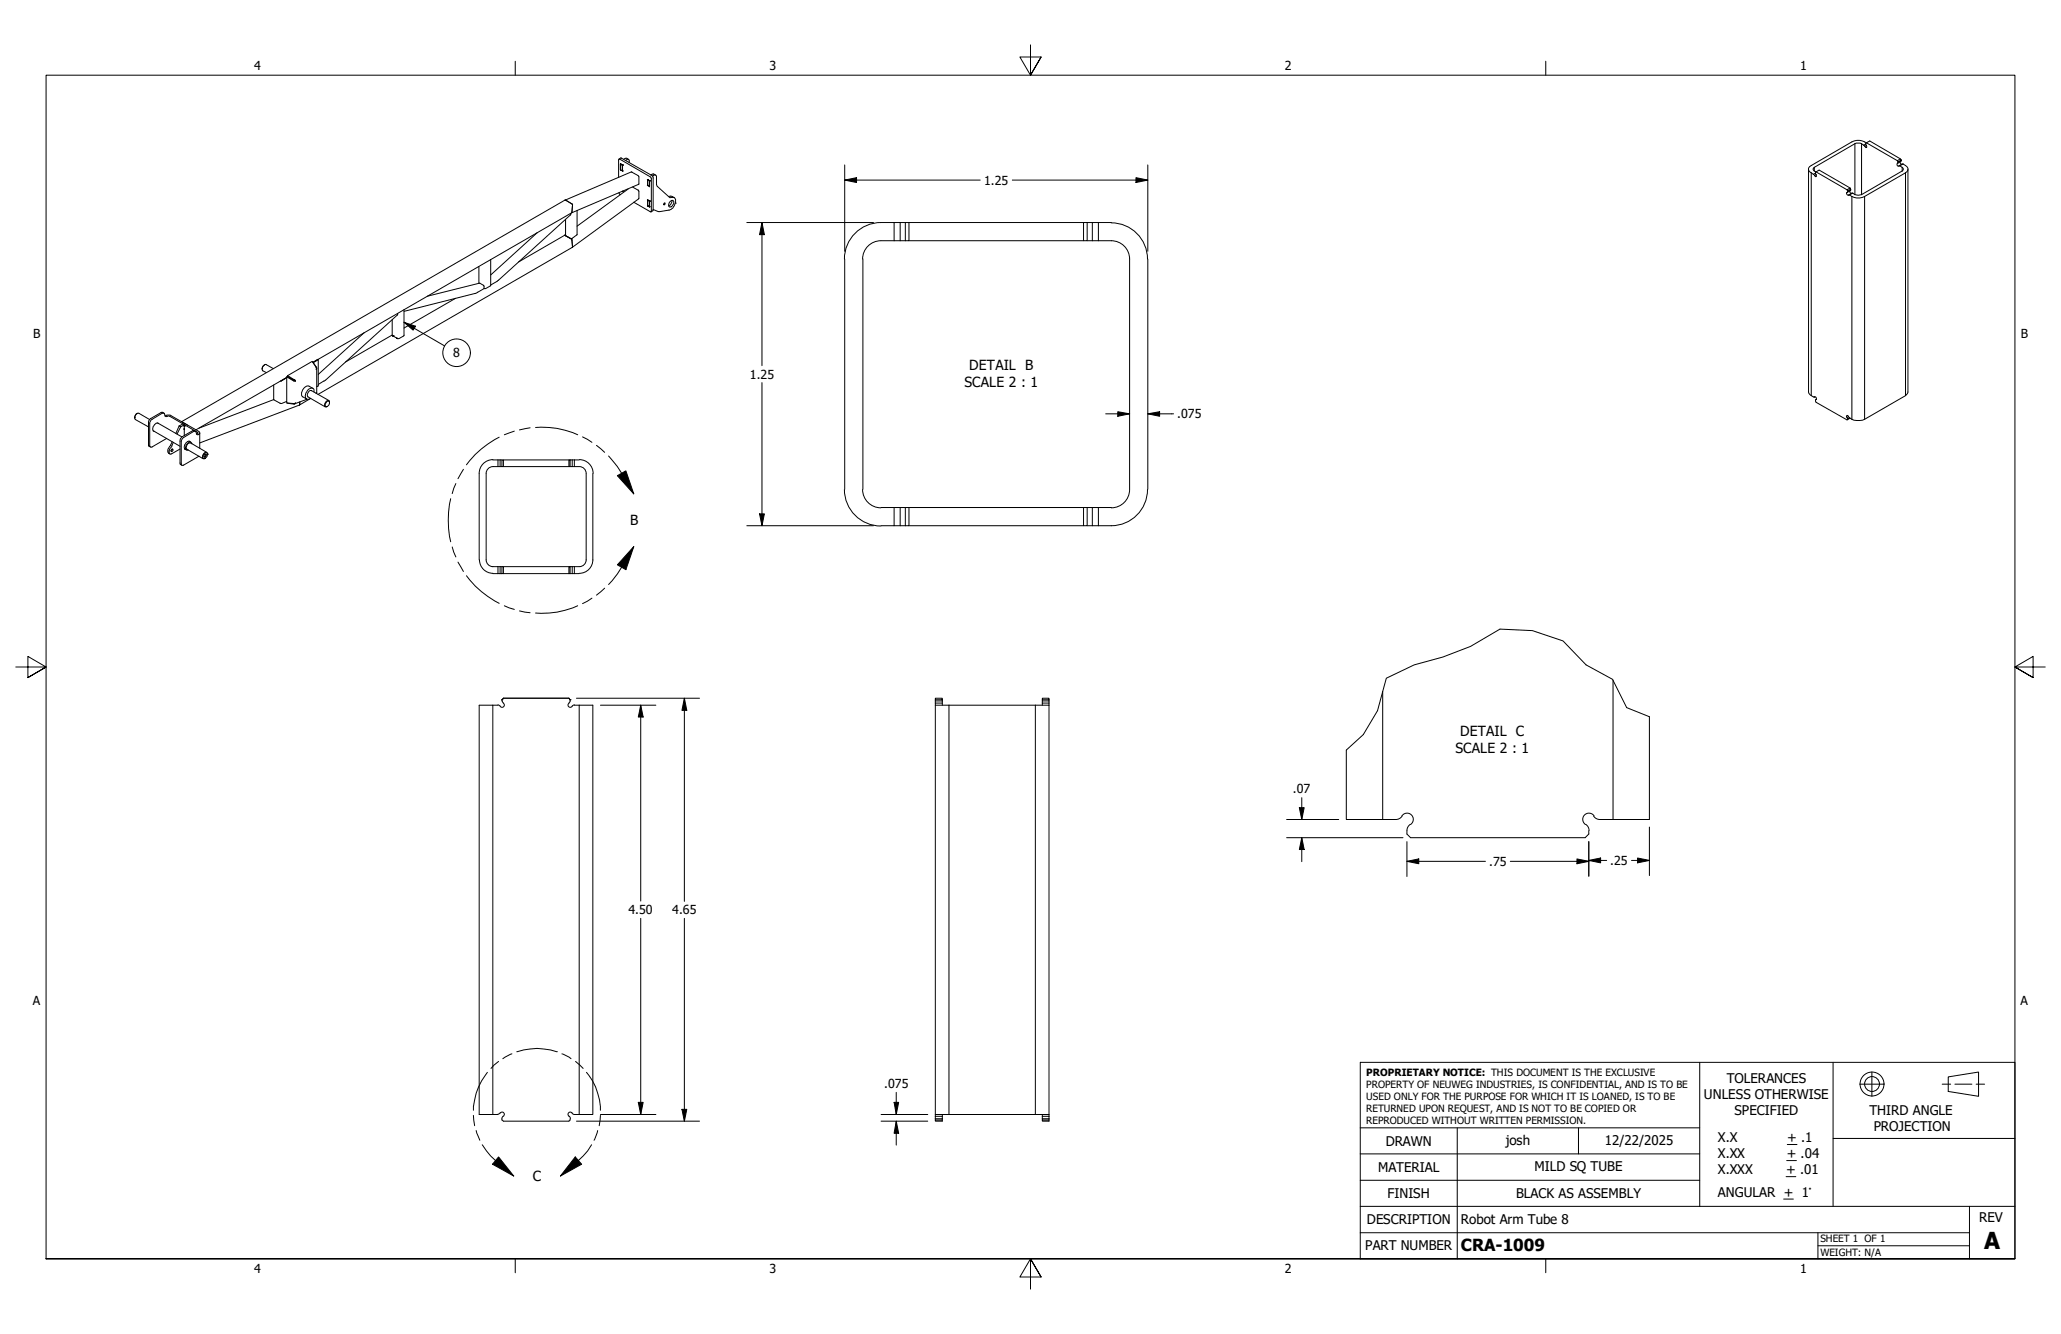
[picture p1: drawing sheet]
<svg xmlns="http://www.w3.org/2000/svg" width="432mm" height="279mm" viewBox="0 0 432 279" stroke-linecap="round" stroke-linejoin="round" font-family="sans-serif">
<!-- layer: Visible (ANSI) -->
<g fill="none" stroke="#000" stroke-width=".21">
<path d="M129.6 37.1l.1-3.8 6.7 3.8 .1 7.2-.2 .1-3.5-2M129.7 33.3l.5-.2 6.6 3.9v7.1l-.4 .3M130 35.5v.1M130 34.4v1.2M130 35.6h.1M130 34.4h.1M130 35.6l.4 .2M130 34.4l.4 .2M130 34.4l.4 .1M130.4 34.5h.1M130.4 35.8h.1M130.4 34.5v.1"/>
<path d="M130.4 34.6v1.2M130.4 34.6h.1M130.7 33.3l.6-.2 .4 .3M131.1 33.6l.2-.1a.3 .3 0 0 1 .4-.1 .3 .3 0 0 1 .1 .3v.3M131.6 39.6l-10.7 7.8M132.5 39.2l1.3 .7v1.8l-13.9 10.1M135.7 37.6h.1M135.6 38.8h.1M135.6 38.8l.1 .1M135.7 37.7l.4 .1zM135.7 38.9l.4 .2M135.7 38.9h.1"/>
<path d="M135.7 38.8l.4 .3M135.7 37.6v1.2M136.1 37.9h.1M136.1 39.1h.1M136.1 37.8h.1M136.1 37.8v.1M136.1 37.8v1.3M136.1 37.9v1.2M136.3 36.6l.5-.2 .6 .3M136.7 36.9l.3-.2a.34 .34 0 0 1 .4 0 .34 .34 0 0 1 .1 .3v1.7l.2 .3 2.6 2.4 .5-.1a.77 .77 0 0 1 .7 1.2l-.5 1-.7 .5-2.4 .3-1.1-.4M378.9 35.4v46.7a1.52 1.52 0 0 0 1.5 1.1l.2 .2-.2 .4 .1 .5 6.5 3.6 .6-.3M387 39.8l.6-.4 .1 .2-.6 .4z"/>
<path d="M387.7 39.6v.3l-.7 .4M397.5 33.7l.6-.4 .2 .2-.7 .4zM397.5 33.7l-6.5-3.8a2.98 2.98 0 0 0-3-.2l-8.5 5-.6 .5 .2 .7 .9 .7 .4 .4 .2-.2-.2-.7 .7-.5 6.5 3.8M397.6 33.9v.1a.4 .4 0 0 0-.1 .6 .4 .4 0 0 0 .5 .1l.7 .5 .1 .2-.3 .4-8.8 5a2.15 2.15 0 0 1-1.7-.4l-.7 .4M397.8 34.7l.9-.3a1.09 1.09 0 0 1 .8 1.5l-8.8 5.2a3.1 3.1 0 0 1-3.4-.3h-.3l-.2-.4 .2-.1M398.1 33.9v.3l.3 .2M398.1 33.3l-6.4-3.8-.8 .5 .2 .7-.1 .2a2.16 2.16 0 0 0-2.4-.8l-8.5 5-.2 .3 .2 .4 6.9 4M398.3 33.5l-.1 .3-.6 .4M399.7 35.4v46.7l-.5 .8-8.5 4.9a2.68 2.68 0 0 1-3.5-.7l-.2-.1-.2 .2 .3 .7M100.3 55.8v3.5M102.8 54.4v5.4l-1.1 .7h-.3M112.6 48.7l-9.8 8.9"/>
<path d="M118.3 49.3l1.5 .9 .1 1.6M118.3 49.3l-9.7 5.6M118.4 41.9l13.9-5.9 1.4 .8 .2 .2-.1 1.6-14 6M118.5 49.1l-.2 .2M119.6 44.7v.3l-15.2 13.7-1.6 1M119.8 44.6l.1-1.9-1.5-.8-80.4 46.4M119.8 44.6l-54.2 31.3 .9-.6M119.9 51.8l-53.3 30.8M120.9 44.1v5l-1.1 .9h-.2l-1.1-.7v-3.3M129.7 40.4l.3 .4M130.4 40.1h.1M135.6 43.1h.1"/>
<path d="M135.7 43.1h.1M135.7 41.9v1.2M135.7 41.9h.1M135.7 41.9l.4 .2M135.7 43.1l.4 .2M136.1 42.2h.1M136.1 43.3h.1M136.1 42.1h.1M136.1 42.1v.1M136.1 42.2v1.1M140.1 41.1h.6l.5 .3M140.3 42.3a.46 .46 0 0 1 .7-.3 .46 .46 0 0 1 0 .8l-.2 .3a.44 .44 0 0 1-.6 .2 .44 .44 0 0 1-.1-.7z"/>
<path d="M140.8 42l-.3 .8-.4 .3M141.5 42.5h.1M177 54.2v48.3M180.8 54.2v48.3M189.7 46.6h.7v3.8h-.7zM189.7 50.4h-5.1a3.8 3.8 0 0 0-3.9 3.9M189.7 46.6h-5.1a7.7 7.7 0 0 0-7.7 7.7M190.4 46.6h36.6M190.4 50.4h36.6M227 46.6h.8v3.8h-.8zM227.8 46.6h5.1M227.8 50.4h5.1"/>
<path d="M232.8 50.4a3.8 3.8 0 0 1 3.9 3.9M232.8 46.7a7.6 7.6 0 0 1 7.6 7.6M236.7 54.2v48.3a3.8 3.8 0 0 1-3.9 3.9M240.5 54.2v48.3M387.1 40l-.1 .3M387.5 40l.1 .3 .3 .2M55.4 76.4l-.3 .3-.2 .6M57.3 77.2l-1.5-.8a.83 .83 0 0 0-.8 .4 .83 .83 0 0 0 .1 .9l.7 .3M58.9 79.8l1.2-.7-19.1 10.9M60.1 78.9h.1l1.3 .7v.2M60.1 78.9v5.5l1.4 .1 .4-.1-.3 .2M60.1 79.1l-1.4 .7"/>
<path d="M60.1 78.9l1.4 .9M60.3 78.7l-.1 .1 1.4 .8v-.1M60.3 78.7l1.3 .8M60.3 78.9h.1M60.7 79.1h.1M61.4 79.5h.1M61.5 79.8h.4M61.5 79.6l.3 .2M61.6 79.6l.2 .2M61.6 79.5l.3 .3M61.8 79.8h.1M65.5 75.8l.7 1.2"/>
<path d="M66.3 76.9l.1 .4h-.2v-.4l-.8-1.2-5.1 3M66.4 77.1l-.1 5.3M66.6 75.2l-.9 .7M66.7 75.3v5.5l-.3 .2M76.3 69.7l-9.6 8.7M82.2 66.9v3.3l.2 .2M82.2 70.2l-9.8 5.6M82.4 70.4h.1M82.4 70.4l.7 .5M83.1 70.9h.1M83.2 70.9h.1M83.3 65.7l-.1 .3-15 13.6-1.5 .9"/>
<path d="M84.6 64.8v5.5l-1 .6h-.4M89.5 62l11-2.7 .9 .6v.6l-1.8 1-15 3.7M95.4 62.5l-10.8 6.2M28.2 87.5h.1M28.8 86.6l-.4 .2-.2 .7M31.4 87.9l-2.3-1.3a.89 .89 0 0 0-.7 1.3l2.7 1.5M32.1 90.2l5.6 3.3M33 88.6l5.1 2.9M33.2 88.7a.74 .74 0 0 0-1.1 .6l-.1 .7 .3 .4M34.4 86.6l-.6-.2-2.3 1.3-.3 .4-.1 5.3 .4 .2M34.5 87.1l.5-.2h.6l6.1 3.5a.38 .38 0 0 1-.1 .6 .38 .38 0 0 1-.5-.4 .32 .32 0 0 0-.2-.3 .32 .32 0 0 0-.3 .1l-2.3 1.4-.3 .5v4.8a.32 .32 0 0 0 .1 .3 .32 .32 0 0 0 .4 0l3.2-1.8M35.9 94.2l.1-.1a.23 .23 0 0 1 .3 .2 .23 .23 0 0 1-.3 .3l-.2-.1z"/>
<path d="M36 94.1l-.2 .3M36.1 92.5l-.3 .7a1.45 1.45 0 0 0-.5 1.7l.3 .2M36.3 92.6l-.3 .9a1.31 1.31 0 0 0-.4 1.6l2.1-1.1M37.5 89.2l-.7 1.6M37.5 89.2l.3 .2M37.8 89.4l-.7 1.5M38.1 88.3l1.3 .8M38.5 89.9h.1M38.6 89.3h.1M38.6 89.8v.1M38.6 89.2v.1M38.6 89.9h.1"/>
<path d="M38.6 89.2v-.2l-.8 .4M38.6 89.2h.1M38.6 89.3v.5M38.6 89.9v1.3M38.6 89l-.2-.2-.9 .4M38.7 89.2h.1M38.7 94l.4 .2M39.6 92.4l.4 .2M39.8 92.5a.74 .74 0 0 0-1.1 .6l-.1 .8 .3 .3M40.2 93a.5 .5 0 0 0-.5-.4 .5 .5 0 0 0-.5 .3l-.3 .8a.42 .42 0 0 0 .1 .5 .42 .42 0 0 0 .4 0M41 90.4l-.6-.2-2.3 1.3-.3 .4-.1 5.3 .4 .3M41.1 90.9a.27 .27 0 0 0 .3-.1 .27 .27 0 0 0 .1-.2l-5.9-3.4h-.5a.41 .41 0 0 1-.5-.1 .41 .41 0 0 1-.1-.4l-.3-.2-.2 .1-2.3 1.3-.3 .6v4.8a.32 .32 0 0 0 .1 .3 .32 .32 0 0 0 .4 0l3-1.8"/>
<path d="M41.8 90.7v3.2M42.8 95.2l.1-.1a.27 .27 0 0 1 .4 .2 .27 .27 0 0 1-.2 .3 .22 .22 0 0 1-.3 .1 .22 .22 0 0 1 0-.3zM42.9 94.9l.1-.1a.4 .4 0 0 1 .5 .2 .4 .4 0 0 1-.1 .4l-.1 .3a.45 .45 0 0 1-.7 .3 .45 .45 0 0 1 0-.8zM42.9 95.1a.25 .25 0 0 1 .2 .4 .25 .25 0 0 1-.4 .1M43.3 94.7l-3.4-1.9a.89 .89 0 0 0-.7 1.3l3.3 2M43.5 95.1a.48 .48 0 0 0-.5-.4 .48 .48 0 0 0-.5 .5l-.1 .5a.34 .34 0 0 0 .2 .4 .34 .34 0 0 0 .4-.1M43.5 95.1h.1M57.3 80.6v3.1l1.5 .8 1.3-.4M57.3 83.7l-15.6 6M60.2 84.4l1.4 .2v-.1M62.7 84.8l-20.9 8M62.8 84.2l-.1 .6"/>
<path d="M64.3 83.6l-2.6 1M65.1 83.4l-2.4 1.4M65.2 81.8l3.7 2.1M65.3 81.9a.8 .8 0 0 0-.9 1l.1 .2 3.6 2.1M65.5 81.3l-.7-.4a1.53 1.53 0 0 0-1.6 1.8l.2 .4 .9 .5-.2 .1 .1-.1M65.8 82.1a.6 .6 0 0 0-.2-.8 .6 .6 0 0 0-.8 .2 1.43 1.43 0 0 0-.5 2.1l.7-.2M68.5 84.1a.36 .36 0 0 1 .5 0 .36 .36 0 0 1 0 .5l-.1 .2a.41 .41 0 0 1-.6 .4 .41 .41 0 0 1 0-.7zM69 84.3a.38 .38 0 0 0-.3-.4 .38 .38 0 0 0-.4 .3l-.3 .6a.36 .36 0 0 0 .2 .4 .36 .36 0 0 0 .4 0M100.4 99.2v18.1M101.9 99.2v18.1a1.43 1.43 0 0 0 1.4 1.4M103.3 96.3h1.9M103.3 97.7h1.9"/>
<path d="M103.3 96.3a2.89 2.89 0 0 0-2.9 2.9M103.3 97.7a1.43 1.43 0 0 0-1.4 1.5M105.2 96.3h.3v1.4h-.3zM105.5 96.3h13.7M105.5 97.7h13.7M119.2 96.3h.2v1.4h-.2zM119.4 97.7h2a1.43 1.43 0 0 1 1.4 1.5M119.4 96.3h1.9M121.4 96.3a2.89 2.89 0 0 1 2.9 2.9M122.8 99.2v18.1a1.43 1.43 0 0 1-1.4 1.4h-2M124.2 99.2v18.1a2.83 2.83 0 0 1-2.8 2.8M380.2 83.1l-.1 .1"/>
<path d="M380.6 83.6l-.2 .1M100.5 117.3a2.83 2.83 0 0 0 2.8 2.8M103.3 118.7h1.9M105.2 118.7h.3v1.4h-.3zM105.5 118.7h13.7M119.2 118.7h.2v1.4h-.2zM176.9 102.5a7.7 7.7 0 0 0 7.7 7.7M180.7 102.5a3.8 3.8 0 0 0 3.9 3.9M184.6 110.1h5.1M184.6 106.3h5.1M189.7 106.3h.7v3.8h-.7zM190.4 110.1h36.6"/>
<path d="M190.4 106.3h36.6M227 106.3h.8v3.8h-.8zM227.8 110.1h5.1M227.8 106.3h5.1M240.4 102.5a7.6 7.6 0 0 1-7.6 7.6M103.3 120.1h1.9M105.5 120.1h13.7M119.4 120.1h1.9M104.3 147.7h-3.9v85.7h3.9M105.2 146.6h.1M105.2 146.6l.3-.4h13.7l.2 .4M105.2 146.6v.2"/>
<path d="M105.2 146.8l.3 .4M105.4 147.3a.5 .5 0 0 1 0 .8 .5 .5 0 0 1-.7-.3l-.4-.2M119.2 147.3a.48 .48 0 0 0-.1 .7 .48 .48 0 0 0 .8-.1M119.4 146.8l-.2 .4M119.4 146.6h.1M119.4 146.6v.2M120.3 147.7h3.9v85.7h-3.9M120.4 147.6l-.5 .3M196 147.7h23.8M196 146.6v88M197.4 146.6v-.4h-1.4v.4h1.4v1.1M218.4 146.6v1.1"/>
<path d="M219.8 146.6v-.4h-1.4v.4h1.4v88.2h-1.4v-.2h1.4M282.1 157.1v14.5h10.3a1.67 1.67 0 0 0 1.6-1 1.3 1.3 0 0 1 1.8 .2 1.3 1.3 0 0 1-.3 1.9M345.6 150.1v21.5h-10.4M294.8 174v.7l.7 .8h36.6l.8-.8v-.7M295.5 172.7a1.56 1.56 0 0 0-.7 1.3M332.2 172.7a1.56 1.56 0 0 1 .7 1.3M333.9 170.9a1.56 1.56 0 0 0 1.3 .7M334 170.9a1.3 1.3 0 0 0-2-.2 1.3 1.3 0 0 0 .2 2M104.8 233.1l-.5 .3M104.8 233.1a.48 .48 0 0 1 .7 0 .48 .48 0 0 1-.1 .7M105.2 234.3v.3l.3 .2h13.7l.2-.2v-.3M105.4 233.8l-.2 .5"/>
<path d="M119.2 233.8l.3 .5M119.9 233.2l.5 .2M119.9 233.1a.48 .48 0 0 0-.8 0 .48 .48 0 0 0 .1 .7M196 233.4h23.8M197.4 233.4v1.4h-1.4v-.2h1.4M218.4 233.4v1.2"/>
<circle cx="139.2" cy="42.7" r=".17"/>
</g>
<!-- layer: Visible Narrow (ANSI) -->
<g fill="none" stroke="#000" stroke-width=".21">
<path d="M379.5 36.2v46.7M380.1 35.1v.7M380.4 36.3l-.5 .2M380.5 36.6l-.3 .2M387.7 39.8l-.6 .3M388.6 30.1v10.7M390 30.1v10.7M390.9 30.2l-.4 .2M391 30.5l-.3 .2M398.3 33.7l-.7 .3M398.5 35.1v.7M398.7 34.4l-.7 .3"/>
<path d="M399.2 36.2v46.7M187.3 46.6v3.8M188.6 46.6v3.8M228.9 46.6v3.8M230.1 46.6v3.8M388 41.1v46.7M388.2 40.4l-.7 .4M390.7 41.1v46.7M104.3 96.3v1.4M104.8 96.3v1.4M119.9 96.3v1.4M120.3 96.3v1.4"/>
<path d="M380.2 83.1h.1M380.6 83.6l-.1 .1M387.3 87.2l-.3 .2M387.5 87.5l-.4 .3M104.3 118.7v1.4M104.8 118.7v1.4M119.9 118.7v1.4M120.3 118.7v1.4M187.3 106.3v3.8M188.6 106.3v3.8M228.9 106.3v3.8M230.1 106.3v3.8"/>
<path d="M103.3 147.7v85.7M121.3 147.7v85.7M196 146.8h1.4M196 147.3h1.4M198.8 147.7v85.7M216.9 147.7v85.7M218.4 146.8h1.4M218.4 147.3h1.4M289.7 144.8v26.8M337.9 142.5v29.1M196 234.3h1.4M196 233.8h1.4"/>
<path d="M218.4 234.3h1.4M218.4 233.8h1.4"/>
</g>
<!-- layer: Break Line (ANSI) -->
<path d="M345.6 150.1l-4.8-1.9-2.9-5.9-5.6-3-4.8-5.1-6.4-2.1-6.8-.3-6.2 3.6-5.8 2.2-6 1.7-5.9 2.7-1.8 6.8-3 5.1-3.5 3.2" fill="none" stroke="#000" stroke-width=".21"/>
<!-- layer: Detail Boundary (ANSI) -->
<g fill="none" stroke="#000" stroke-width=".21">
<path d="M97.1 98.3l-1.2 2M104.6 91.6a19.6 19.6 0 0 0-6.9 5.7M107.8 90.3l-2.1 .8M111.1 89.6l-2.3 .4M112.2 89.5a17.6 17.6 0 0 1 8.8 1.6M122 91.5l2 1.1M125 93.3l1.7 1.4M127.5 95.5a31.6 31.6 0 0 1 5.3 7.9M129.3 99.6l1.8-1 1.7 4.8zM94.4 104.5a20.3 20.3 0 0 0 0 9M94.7 114.6l.8 2M95.5 101.3l-.8 2.1"/>
<path d="M95.9 117.7l1.2 2M132.8 114.5l-1.7 4.8-1.8-1zM132.8 114.5a31.6 31.6 0 0 1-5.3 7.9M97.7 120.6a19.6 19.6 0 0 0 6.9 5.8M105.7 126.9l2.1 .7M108.8 128l2.3 .3M121 126.9a17.6 17.6 0 0 1-8.8 1.5M124 125.3l-2 1.1M126.7 123.2l-1.7 1.5M99.2 233.6l.2 2.2M99.8 236.8l.7 2M101 239.8l1.8 2.3 4.8 4.2"/>
<path d="M102.1 224.6a13.2 13.2 0 0 0-2.9 7.9M104.5 222.3l-1.6 1.5M107.3 220.7l-2 1M108.3 220.3a13.3 13.3 0 0 1 8.5 0M117.7 220.7l1.9 1M120.6 222.3l1.6 1.5M122.9 224.6a12.2 12.2 0 0 1 2.9 7.9M124 239.8a11.3 11.3 0 0 1-2.8 3.3l-3.8 3.2M125.2 236.8l-.7 2M125.8 233.6l-.3 2.2M104.5 242.3l3.1 4-4.4-2.5zM120.5 242.3l1.4 1.5-4.5 2.5z"/>
</g>
<path d="M129.3 99.6l1.8-1 1.7 4.8zM132.8 114.5l-1.7 4.8-1.8-1zM104.5 242.3l3.1 4-4.4-2.5zM120.5 242.3l1.4 1.5-4.5 2.5z" fill="#000"/>
<!-- layer: Border (ANSI) -->
<path d="M107.9 12.8v2.9M215.9 9.4v6.3l-2.2-3.8h4.4l-2.2 3.8 2.2-3.8M323.8 12.8v2.9M3.3 139.7h6.4l-3.9-2.2v4.4l3.9-2.2-3.9 2.2M428.5 139.7h-6.4l3.9-2.2v4.4l-3.9-2.2 3.9 2.2M9.7 263.7v-248h412.4v248h-412.4h412.4M107.9 263.7v2.9M218.1 267.5l-2.2-3.8 2.2 3.8h-4.4l2.2-3.8v6.3M323.8 263.7v2.9" fill="none" stroke="#000" stroke-width=".21"/>
<!-- layer: Title (ANSI) -->
<g fill="none" stroke="#000" stroke-width=".21">
<path d="M285 222.5h137.1v41.2h-137.1zM285 236.2h71.1M305.3 236.2v27.5M330.7 236.2v5.5M356.1 222.5v30.2M374.5 239.7h2M384 222.5v15.9M389.6 227.1h5.1M392.2 224.5v5.1M406.9 227.1h1.8M408.2 225.6l6.3-1.1v5.1l-6.3-1zM409.6 227.1h3.5"/>
<path d="M414 227.1h1.8M422.1 238.4h-38.1v14.3M285 258.2h127.6M285 252.7h137.1M285 247.2h71.1M285 241.7h71.1M373.7 251.1h2M374.2 246.4h2M374.3 243.1h2.1M380.9 258.2v5.5M412.6 252.7v11M380.9 260.9h31.7"/>
<circle cx="392.2" cy="227" r="2.51"/>
<circle cx="392.2" cy="227" r="1.56"/>
</g>
<!-- layer: Dimension (ANSI) -->
<g fill="none" stroke="#000" stroke-width=".21">
<path d="M177 37.7l2.5-.5v1zM177 37.7h28.4M177 34.5v18.1M212.1 37.7h28.4M238 37.2l2.5 .5-2.5 .5zM240.5 34.5v18.1M156.5 46.6h26.5M159.6 46.6l.5 2.5h-1zM159.6 46.6v30M159.6 80.1v30M231.6 86.7h5.1M234.2 86.2l2.5 .5-2.5 .5z"/>
<path d="M240.5 86.7l2.5-.5v1zM240.5 86.7h5.4M156.5 110.1h26.5M159.1 107.6h1l-.5 2.5zM120.8 146.2h25.8M125.8 147.7h11.6M134.2 147.7l.5 2.5h-1zM134.2 147.7v41M143.4 146.2l.5 2.6h-1zM143.4 146.2v42.6M269.6 171.6h10.9M269.6 175.5h24.3"/>
<path d="M272.2 169.2h1l-.5 2.4zM272.7 175.5l.5 2.4h-1zM272.7 167.1v4.5M272.7 175.5v5M294.8 176.3v7.3M330.4 179.9l2.5 .5-2.5 .5zM332.9 176.3v7.3M343.1 179.7l2.5 .5-2.5 .5zM345.6 173.2v10.2M134.2 192.3v41.1M143.4 192.3v42.5M294.8 180.4l2.4-.5v1z"/>
<path d="M294.8 180.4h16.4M316.4 180.4h16.5M332.9 180.2l2.4-.5v1zM332.9 180.2h3.7M341.8 180.2h3.8M120.8 234.8h25.8M125.8 233.4h11.6M133.7 230.9h1l-.5 2.5zM142.9 232.3h1l-.5 2.5zM184.6 233.4h9.8M184.6 234.8h9.8M187.3 230.9h1l-.5 2.5z"/>
<path d="M187.8 234.8l.5 2.6h-1zM187.8 228.8v4.6M187.8 234.8v5"/>
</g>
<g fill="#000">
<path d="M177 37.7l2.5-.5v1zM238 37.2l2.5 .5-2.5 .5zM159.6 46.6l.5 2.5h-1zM234.2 86.2l2.5 .5-2.5 .5zM240.5 86.7l2.5-.5v1zM159.1 107.6h1l-.5 2.5zM134.2 147.7l.5 2.5h-1zM143.4 146.2l.5 2.6h-1zM272.2 169.2h1l-.5 2.4zM272.7 175.5l.5 2.4h-1zM294.8 180.4l2.4-.5v1zM332.9 180.2l2.4-.5v1z"/>
<path d="M330.4 179.9l2.5 .5-2.5 .5zM343.1 179.7l2.5 .5-2.5 .5zM133.7 230.9h1l-.5 2.5zM142.9 232.3h1l-.5 2.5zM187.3 230.9h1l-.5 2.5zM187.8 234.8l.5 2.6h-1z"/>
</g>
<!-- layer: Symbol (ANSI) -->
<g fill="none" stroke="#000" stroke-width=".21">
<path d="M84.6 67.5l2.5 .8-.5 .9zM84.6 67.5l8.6 5"/>
<circle cx="95.7" cy="73.9" r="2.89"/>
</g>
<path d="M84.6 67.5l2.5 .8-.5 .9z" fill="#000"/>
<text font-size="4.9" x="415.7" y="261.6">A</text>
<text font-size="3.5" x="306.1" y="262">CRA-1009</text>
<g font-size="2.9">
<text x="203.1" y="77.6">DETAIL B</text>
<text x="202.1" y="81.2">SCALE 2 : 1</text>
<text x="132" y="110">B</text>
<text x="305.9" y="154.2">DETAIL C</text>
<text x="304.9" y="157.7">SCALE 2 : 1</text>
<text x="111.6" y="247.4">C</text>
</g>
<g font-size="2.8">
<text x="361.8" y="226.9">TOLERANCES</text>
<text x="357" y="230.3">UNLESS OTHERWISE</text>
<text x="363.4" y="233.6">SPECIFIED</text>
<text x="391.7" y="233.5">THIRD ANGLE</text>
<text x="290.3" y="240">DRAWN</text>
<text x="315.5" y="239.7">josh</text>
<text x="336.2" y="239.8">12/22/2025</text>
<text x="359.9" y="239.3">X.X</text>
<text x="374.5" y="239.3">+ .1</text>
<text x="392.6" y="236.8">PROJECTION</text>
<text x="288.7" y="245.5">MATERIAL</text>
<text x="321.5" y="245.2">MILD SQ TUBE</text>
<text x="359.9" y="242.6">X.XX</text>
<text x="359.9" y="245.9">X.XXX</text>
<text x="374.2" y="245.9">+ .01</text>
<text x="374.3" y="242.6">+ .04</text>
<text x="290.7" y="251">FINISH</text>
<text x="317.6" y="251">BLACK AS ASSEMBLY</text>
<text x="359.9" y="250.7">ANGULAR + 1°</text>
<text x="286.4" y="256.4">DESCRIPTION</text>
<text x="306.1" y="256.3">Robot Arm Tube 8</text>
<text x="414.7" y="256">REV</text>
<text x="286" y="261.9">PART NUMBER</text>
</g>
<g font-size="2.6">
<text x="53.3" y="14.7">4</text>
<text x="161.2" y="14.7">3</text>
<text x="269.2" y="14.7">2</text>
<text x="377.1" y="14.7">1</text>
<text x="206.2" y="38.7">1.25</text>
<text x="6.9" y="70.8">B</text>
<text x="423.4" y="70.8">B</text>
<text x="94.9" y="74.9">8</text>
<text x="157.1" y="79.3">1.25</text>
<text x="246.6" y="87.6">.075</text>
<text x="270.9" y="166.2">.07</text>
<text x="312" y="181.4">.75</text>
<text x="337.4" y="181.2">.25</text>
<text x="131.7" y="191.5">4.50</text>
<text x="140.8" y="191.5">4.65</text>
<text x="6.9" y="210.5">A</text>
<text x="423.3" y="210.5">A</text>
<text x="185.2" y="228">.075</text>
<text x="53.3" y="266.6">4</text>
<text x="161.2" y="266.6">3</text>
<text x="269.2" y="266.6">2</text>
<text x="377.1" y="266.6">1</text>
</g>
<g font-size="2.1">
<text x="286.3" y="225.4">PROPRIETARY NOTICE: THIS DOCUMENT IS THE EXCLUSIVE</text>
<text x="286.3" y="227.8">PROPERTY OF NEUWEG INDUSTRIES, IS CONFIDENTIAL, AND IS TO BE</text>
<text x="286.3" y="230.4">USED ONLY FOR THE PURPOSE FOR WHICH IT IS LOANED, IS TO BE</text>
<text x="286.3" y="232.9">RETURNED UPON REQUEST, AND IS NOT TO BE COPIED OR</text>
<text x="286.3" y="235.4">REPRODUCED WITHOUT WRITTEN PERMISSION.</text>
<text x="381.4" y="260.2">SHEET 1 OF 1</text>
<text x="381.4" y="263">WEIGHT: N/A</text>
</g>
</svg>
